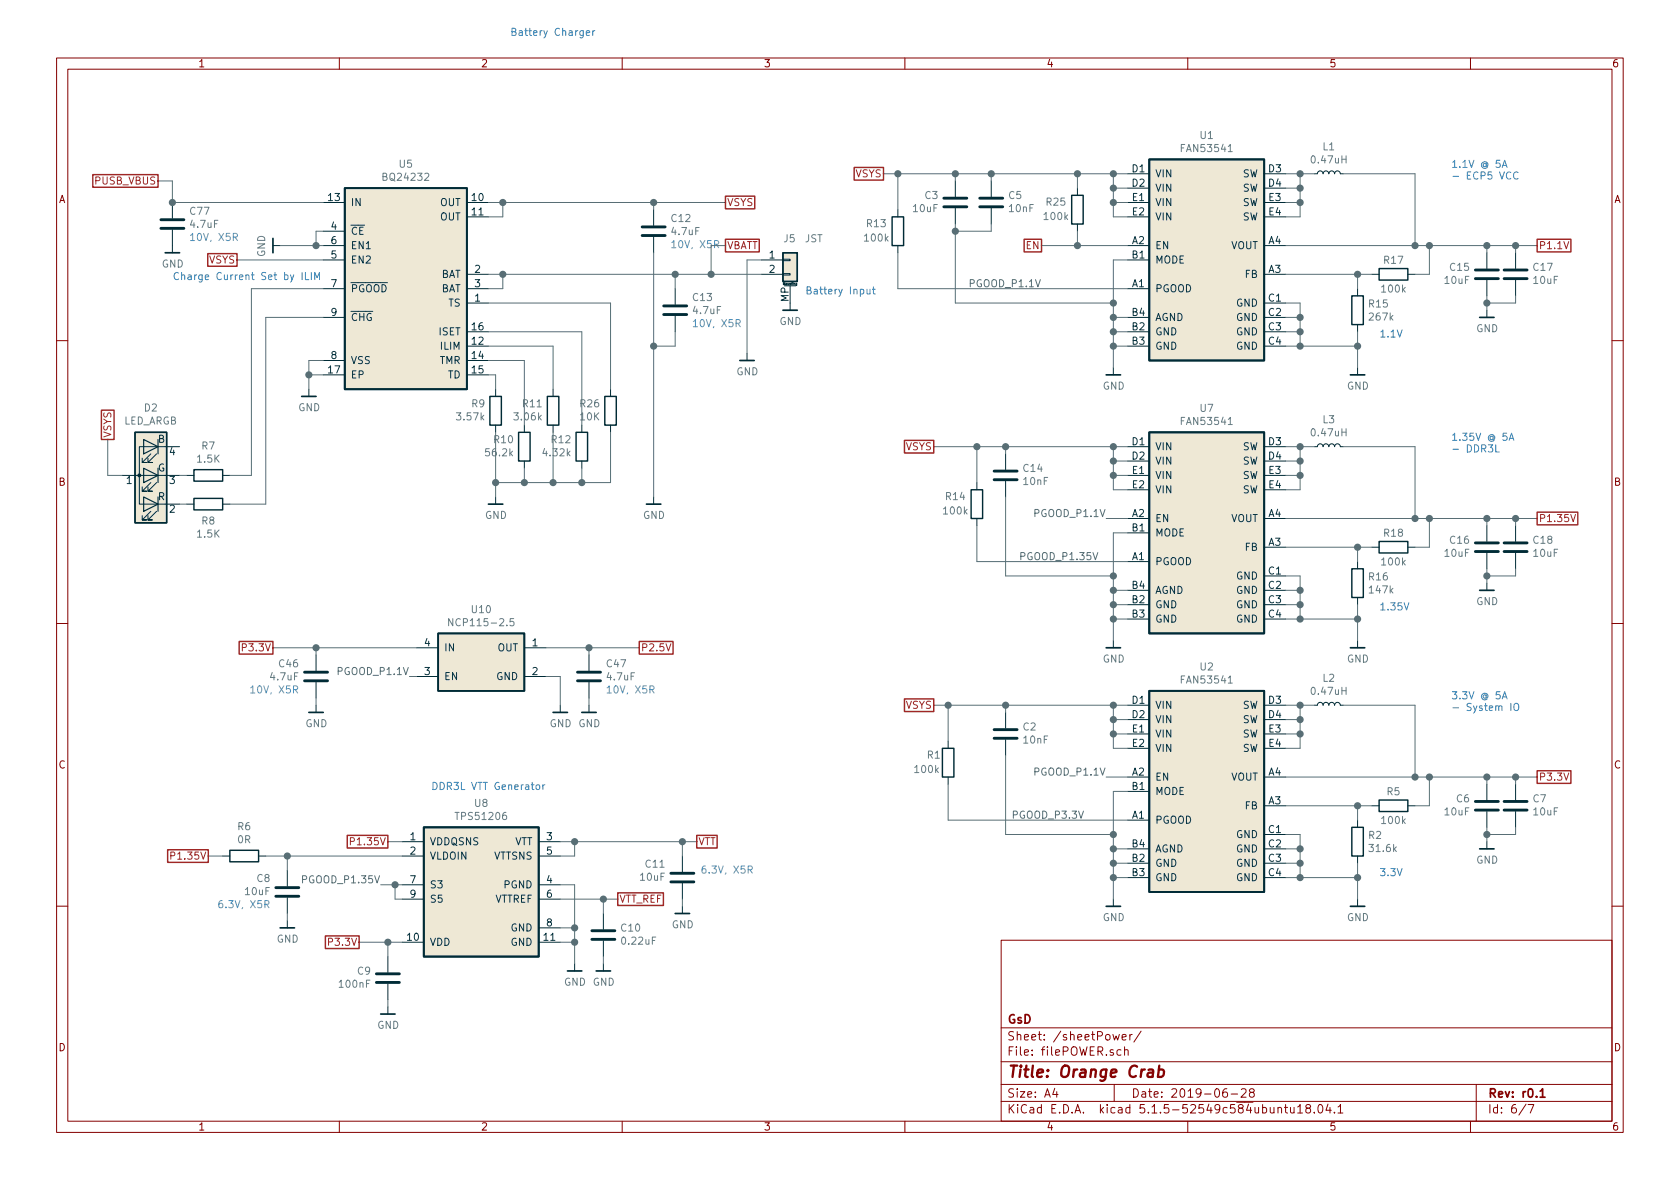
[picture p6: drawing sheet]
<svg xmlns="http://www.w3.org/2000/svg" width="297mm" height="210mm" viewBox="0 0 297 210" stroke-linecap="round" stroke-linejoin="round" font-family="sans-serif">
<g fill="none" stroke="#840000" stroke-width=".18">
<path d="M10 10.3h277v189.9h-277zM12 12.2h273v186.1h-273zM60 10.3v1.9M110 10.3v1.9M160 10.3v1.9M210 10.3v1.9M260 10.3v1.9M10 60.2h2M285 60.2h2M10 110.3h2M285 110.3h2M10 160.2h2"/>
<path d="M177 166.3h108v32h-108zM285 160.2h2M60 198.3v1.9M110 198.3v1.9M160 198.3v1.9M177 194.8h108M177 191.8h108M177 187.8h108M177 181.8h108M186.5 192.5l-.4 1h1M186.8 193v1M196.8 182.9l.3 1 .2-.7 .3 .7 .3-1"/>
<path d="M197 191.8v3M198.2 185.7l-.4-.1-.3 .3 .1 .6h.6M198.4 183.4l.7-.1v-.3l-.5-.1-.2 .2 .1 .7h.6M198.8 185.7l.3-.1 .3 .1 .1 .9M198.8 185.1v1.5M199.8 182.9v1M200.2 182.9l-.4 .2v.1M201.8 182.3l-1.3 2M210 198.3v1.9M216.9 192.5a.62 .62 0 0 0-.7 .7l.1 .7 .2 .1 .5-.1v-.5l-.1-.2-.4-.1-.3 .3M217.7 193.5h1.1M219.5 192.7l.2-.2h.3l.3 .2v.3v.2l-.9 .8h.9"/>
<path d="M221.2 193.2l-.3-.3 .1-.2 .2-.2 .4 .1 .2 .2-.1 .2-.6 .2a.48 .48 0 0 0-.1 .7l.2 .1 .5-.1a.48 .48 0 0 0-.1-.7h-.1M226 196l.2-.2 .3 .1 .1 .9M227.1 195.8h.6M227.3 195.3v1.3l.4 .2M228.2 195.8v.9l.4 .1 .2-.1M228.8 195.8v1M229.4 195.8l.5-.5v1.5M229.4 196.8h.9M231.2 196l-.3-.2v-.3a.48 .48 0 0 1 .7-.1l.1 .2-.1 .3-.6 .1-.1 .3v.4l.3 .1 .4-.1 .1-.2v-.2l-.3-.3M232.4 196.7v.1M233.1 195.5l.3-.2a.8 .8 0 0 1 .5 .8 .8 .8 0 0 1-.5 .7l-.3-.1-.1-.4zM234.8 195.2l-.4 1.1h1"/>
<path d="M235.2 195.8v1M235.9 196.7v.1M236.6 195.8l.4-.5v1.5M236.6 196.8h.8M260 198.3v1.9M261 191.8v6.5M269.8 195.2l-1.2 2M270.2 195.3h1l-.6 1.5"/>
</g>
<path d="M272.3 193l.4-.5v1.5M272.3 194h.9" fill="none" stroke="#840000" stroke-width=".3"/>
<path d="M203.1 189.2h.7v1.2M203.9 189.6l-.7 .1a.41 .41 0 0 0-.3 .3 .41 .41 0 0 0 .2 .4l.7-.1M204.9 189.2h.8l.1 .3-.1 .6a.66 .66 0 0 1-1 .2M205 188.4l-.3 2" fill="none" stroke="#840000" stroke-width=".41"/>
<g fill="none" stroke="#002b36" stroke-width=".18">
<path d="M30.5 35.8v2.8M57.1 35.8h3.9M82.5 35.8h3.9M82.5 38.3h3.9M115.6 37.1v2.8M158.7 37.1v1.2M168.9 32v2.8M168.9 36.8v2.8M175.3 32v2.8M175.3 36.8v2.8M190.5 33.3v1.2M190.5 39.6v1.3"/>
<path d="M199.4 30.7h3.8M199.4 33.3h3.8M199.4 35.8h3.8M199.4 38.3h3.8M223.5 30.7h3.8M223.5 33.3h3.8M223.5 35.8h3.8M223.5 38.3h3.8M232.4 30.7h.5l.1-.3 .3-.2 .5 .1 .1 .4 .2-.3 .2-.2 .5 .1 .1 .4 .2-.3 .3-.2 .4 .1 .2 .4 .1-.3 .3-.2 .4 .1 .2 .4h.5M30.5 40.6v4.1M48.3 43.4h1.2M57.1 43.4h3.9"/>
<path d="M57.1 51h3.9M57.1 46h3.9M57.1 56.1h3.9M57.1 40.9h3.9M82.5 48.5h3.9M82.5 51h3.9M82.5 58.7h3.9M82.5 53.6h3.9M115.6 41.9v2.8M119.4 51v2.8M119.4 55.9v2.8M134.6 48.5h3.8"/>
<path d="M134.6 46h3.8M138.4 48.4h1.3v.2h-1.3zM138.4 45.8h1.3v.3h-1.3zM138.7 50.5h2M139.7 50.5v4.4M140.9 50.4l-.2-.1 .1-.2h.1v.4h-.2M158.7 43.4v1.3M199.4 43.4h3.8M199.4 51h3.8M199.4 46h3.8M199.4 58.7h3.8M199.4 56.1h3.8"/>
<path d="M223.5 43.4h3.8M223.5 48.5h3.8M223.5 58.7h3.8M223.5 56.1h3.8M223.5 53.6h3.8M240 51v1.3M240 57.4v1.3M242.6 48.5h1.2M248.9 48.5h1.3M262.9 44.7v2.8M262.9 49.5v2.8M262.9 54.9v1.2"/>
<path d="M268 44.7v2.8M268 49.5v2.8M31.7 79h-7.1v10.1h7.1M54.6 68.8v1.3M57.1 63.7h3.9M57.1 66.3h3.9M82.5 61.2h3.9M82.5 63.7h3.9M82.5 66.3h3.9M87.6 68.8v1.3M87.6 75.2v1.2M92.7 75.2v1.2"/>
<path d="M97.8 68.8v1.3M97.8 75.2v1.2M102.9 75.2v1.2M107.9 68.8v1.3M107.9 75.2v1.2M132.1 62.5v1.2M196.8 65v1.3M199.4 61.2h3.8M199.4 79h3.8M223.5 61.2h3.8M223.5 79h3.8M232.4 79h.5l.1-.3 .3-.2 .5 .1 .1 .4 .2-.3 .2-.2 .5 .1 .1 .4 .2-.3 .3-.2 .4 .1 .2 .4 .1-.3 .3-.2 .4 .1 .2 .4h.5"/>
<path d="M240 65v1.3M21.6 84.1h10.1M25.4 90.4h.1M26.7 80.3l-1.6 1.5h.8h-.8v-.8M26.7 85.3l-1.6 1.6h.8h-.8v-.8M26.7 90.4l-1.6 1.5h.8h-.8v-.7M27.7 80.3l-1.5 1.5h.7h-.7v-.8M27.7 85.3l-1.5 1.6h.7h-.7v-.8M27.7 90.4l-1.5 1.5h.7h-.7v-.7M33 89.1h1.3M33 84.1h1.3M39.4 89.1h1.2"/>
<path d="M39.4 84.1h1.2M87.6 87.9v1.2M92.7 81.5v1.3M102.9 81.5v1.3M115.6 87.9v1.2M172.7 85.3v1.3M172.7 91.7v1.3M177.8 80.3v2.8M177.8 85.1v2.8M199.4 84.1h3.8M199.4 99.3h3.8M199.4 91.7h3.8"/>
<path d="M199.4 94.2h3.8M199.4 81.5h3.8M199.4 86.6h3.8M223.5 84.1h3.8M223.5 91.7h3.8M223.5 96.8h3.8M223.5 81.5h3.8M223.5 86.6h3.8M240 99.3v1.3M242.6 96.8h1.2M248.9 96.8h1.3M262.9 93v2.8"/>
<path d="M262.9 97.8v2.8M268 93v2.8M268 97.8v2.8M55.9 115.8v2.8M73.7 114.5h3.8M73.7 119.6h3.8M92.7 114.5h3.8M92.7 119.6h3.8M104.1 115.8v2.8M196.8 113.3v1.2M199.4 106.9h3.8M199.4 109.5h3.8"/>
<path d="M199.4 104.4h3.8M223.5 106.9h3.8M223.5 109.5h3.8M223.5 104.4h3.8M223.5 101.8h3.8M240 105.7v1.2M240 113.3v1.2M262.9 103.1v1.3M55.9 120.6v2.8M55.9 124.7v1.3M99.1 124.7v1.3M104.1 120.6v2.8"/>
<path d="M104.1 124.7v1.3M167.6 131.1v1.2M167.6 137.4v1.3M177.8 126v2.8M177.8 130.8v2.8M199.4 124.7h3.8M199.4 137.4h3.8M199.4 139.9h3.8M199.4 127.2h3.8M199.4 129.8h3.8M199.4 132.3h3.8M223.5 124.7h3.8"/>
<path d="M223.5 137.4h3.8M223.5 127.2h3.8M223.5 129.8h3.8M223.5 132.3h3.8M232.4 124.7h.5l.1-.3 .3-.2 .5 .1 .1 .4 .2-.3 .2-.2 .5 .1 .1 .4 .2-.3 .3-.2 .4 .1 .2 .4 .1-.3 .3-.2 .4 .1 .2 .4h.5M262.9 138.7v2.8M268 138.7v2.8M39.4 151.4h1.2M45.7 151.4h1.3M50.8 153.9v2.8M50.8 158.7v2.8M71.1 151.4h3.8"/>
<path d="M71.1 148.8h3.8M71.1 156.5h3.8M71.1 159h3.8M95.2 151.4h3.9M95.2 148.8h3.9M95.2 156.5h3.9M95.2 159h3.9M120.6 151.4v2.8M120.6 156.2v2.8M196.8 159v1.3M199.4 145h3.8M199.4 152.6h3.8"/>
<path d="M199.4 155.2h3.8M199.4 150.1h3.8M223.5 142.5h3.8M223.5 152.6h3.8M223.5 155.2h3.8M223.5 150.1h3.8M223.5 147.6h3.8M240 145v1.3M240 151.4v1.2M240 159v1.3M242.6 142.5h1.2M248.9 142.5h1.3"/>
<path d="M262.9 143.5v2.8M262.9 148.8v1.3M268 143.5v2.8M50.8 162.8v1.3M68.6 169.2v2.8M68.6 174v2.8M68.6 178v1.3M71.1 166.6h3.8M95.2 166.6h3.9M95.2 164.1h3.9M101.6 170.4v1.3M106.7 161.5v2.8"/>
<path d="M106.7 166.4v2.8M106.7 170.4v1.3M120.6 160.3v1.2"/>
</g>
<g fill="none" stroke="#002b36" stroke-width=".3">
<path d="M29.2 44.7h2.5M48.3 42.2v2.5M138.4 54.9h2.6M261.6 56.1h2.6M53.3 70.1h2.6M130.8 63.7h2.5M195.6 66.3h2.5M238.8 66.3h2.5M86.4 89.1h2.5M114.3 89.1h2.5M77.5 112h15.2v10.2h-15.2zM195.6 114.5h2.5"/>
<path d="M238.8 114.5h2.5M261.6 104.4h2.6M54.6 126h2.5M97.8 126h2.5M102.9 126h2.5M261.6 150.1h2.6M49.5 164.1h2.6M67.3 179.3h2.5M100.3 171.7h2.6M105.4 171.7h2.5M119.4 161.5h2.5M195.6 160.3h2.5"/>
<path d="M238.8 160.3h2.5"/>
</g>
<g fill="none" stroke="#002b36" stroke-width=".25">
<path d="M157.7 38.3h2.1v5.1h-2.1zM189.5 34.5h2v5.1h-2zM138.4 44.7h2.6v5.1h-2.6zM239 52.3h2v5.1h-2zM243.8 47.5h5.1v2h-5.1zM23.9 76.4h5.6v16.1h-5.6zM86.6 70.1h2v5.1h-2zM91.7 76.4h2v5.1h-2zM96.8 70.1h2v5.1h-2zM101.9 76.4h2v5.1h-2zM106.9 70.1h2.1v5.1h-2.1zM34.3 88.1h5.1v2.1h-5.1z"/>
<path d="M34.3 83.1h5.1v2h-5.1zM171.7 86.6h2v5.1h-2zM243.8 95.8h5.1v2h-5.1zM239 100.6h2v5.1h-2zM166.6 132.3h2.1v5.1h-2.1zM40.6 150.4h5.1v2h-5.1zM239 146.3h2v5.1h-2zM243.8 141.5h5.1v2h-5.1z"/>
</g>
<g fill="none" stroke="#002b36" stroke-width=".51">
<path d="M28.4 38.9h4.1M166.9 35h4M166.9 36.6h4M173.2 35h4.1M173.2 36.6h4.1M28.4 40.4h4.1M113.5 41.7h4.1M113.5 40.1h4.1M117.3 55.6h4.1M117.3 54.1h4.1M260.9 47.7h4M260.9 49.3h4"/>
<path d="M265.9 47.7h4.1M265.9 49.3h4.1M175.8 83.3h4M175.8 84.8h4M260.9 96h4M260.9 97.5h4M265.9 96h4.1M265.9 97.5h4.1M53.8 118.9h4.1M102.1 118.9h4.1M53.8 120.4h4.1M102.1 120.4h4.1"/>
<path d="M175.8 129h4M175.8 130.6h4M48.8 157h4M48.8 158.5h4M118.6 154.4h4.1M118.6 156h4.1M260.9 141.7h4M260.9 143.3h4M265.9 141.7h4.1M265.9 143.3h4.1M66.5 172.2h4.1M66.5 173.7h4.1"/>
<path d="M104.6 164.6h4.1M104.6 166.1h4.1"/>
</g>
<g fill="#eee8d5" stroke="#eee8d5" stroke-width=".18">
<path d="M203.2 28.2h20.3v35.5h-20.3z"/>
<path d="M23.9 76.4h5.6v16.1h-5.6z"/>
<path d="M74.9 146.3h20.3v22.9h-20.3z"/>
<path d="M203.2 76.4h20.3v35.6h-20.3z"/>
<path d="M138.4 44.7h2.6v5.1h-2.6z"/>
<path d="M77.5 112h15.2v10.2h-15.2z"/>
<path d="M203.2 122.2h20.3v35.5h-20.3z"/>
<path d="M61 33.3h21.5v35.5h-21.5z"/>
</g>
<path d="M61 33.3h21.5v35.5h-21.5zM203.2 28.2h20.3v35.5h-20.3zM203.2 76.4h20.3v35.6h-20.3zM203.2 122.2h20.3v35.5h-20.3zM74.9 146.3h20.3v22.9h-20.3z" fill="none" stroke="#002b36" stroke-width=".33"/>
<path d="M217.2 26.8h.7M217.2 75.1h.7M80.1 109.4v1.3l-.8-1.3v1.3M90.8 109.4h-.6v.6l.1-.1 .5 .1v.5l-.1 .2-.5-.2M217.2 120.8h.7" fill="none" stroke="#657b83" stroke-width=".18"/>
<circle cx="24.6" cy="84.1" r=".25" fill="#002b36" stroke="#002b36" stroke-width=".18"/>
<path d="M25.4 77.7l2.5 1.3-2.5 1.3zM27.9 77.7v2.6M25.4 82.8l2.5 1.3-2.5 1.2zM25.4 87.9l2.5 1.2-2.5 1.3zM27.9 82.8v2.5M27.9 87.9v2.5" fill="none" stroke="#002b36" stroke-width=".2"/>
<g fill="none" stroke="#586e75" stroke-width=".18">
<path d="M27.9 32h2.6v3.8h26.6M86.4 35.8h41.9M88.9 35.8v2.5h-2.5M115.6 35.8v1.3M156.2 30.7h43.2M158.7 30.7v6.4M168.9 39.6v14h27.9M168.9 30.7v1.3M175.3 30.7v1.3M175.3 39.6v1.3h-6.4M190.5 30.7v2.6M196.8 30.7v7.6h2.6"/>
<path d="M196.8 33.3h2.6M196.8 35.8h2.6M227.3 30.7h5.1M227.3 33.3h2.6M227.3 35.8h2.6M229.9 30.7v7.6h-2.6M237.5 30.7h12.7v12.7M41.9 46h15.2M49.5 43.4h7.6M57.1 51h-12.7v33.1h-3.8M57.1 40.9h-1.2v2.5M57.1 56.1h-10.1v33h-6.4"/>
<path d="M86.4 58.7h16.5v16.5M86.4 48.5h48.2M86.4 53.6h21.5v15.2M88.9 48.5v2.5h-2.5M115.6 44.7v43.2M119.4 58.7v2.5h-3.8M119.4 48.5v2.5M128.3 43.4h-2.6v5.1M134.6 46h-2.5v16.5M158.7 44.7v6.3h40.7M184.1 43.4h15.3M190.5 40.9v2.5"/>
<path d="M196.8 58.7h2.6M196.8 56.1h2.6M199.4 46h-2.6v19M227.3 58.7h2.6M227.3 43.4h44.5M227.3 48.5h15.3M227.3 53.6h2.6v7.6M227.3 56.1h2.6M240 48.5v2.5M240 58.7v6.3M252.7 43.4v5.1h-2.5M262.9 43.4v1.3"/>
<path d="M262.9 52.3v2.6M268 52.3v1.3h-5.1M268 43.4v1.3M19 77.7v6.4h2.6M54.6 66.3h2.5M57.1 63.7h-2.5v5.1M86.4 61.2h11.4v7.6M86.4 66.3h1.2v2.5M86.4 63.7h6.3v11.5M87.6 76.4v11.5M97.8 76.4v8.9M107.9 76.4v8.9h-20.3"/>
<path d="M165.1 79h34.3M172.7 79v6.3M177.8 79v1.3M196.8 79v7.6h2.6M196.8 61.2h2.6M227.3 79h5.1M227.3 61.2h12.7M229.9 79v7.6h-2.6M237.5 79h12.7v12.7M31.7 84.1h1.3M31.7 89.1h1.3M92.7 82.8v2.5"/>
<path d="M102.9 82.8v2.5M172.7 93v6.3h26.7M177.8 87.9v13.9h19M195.6 91.7h3.8M196.8 84.1h2.6M196.8 81.5h2.6M199.4 94.2h-2.6v19.1M227.3 91.7h44.5M227.3 84.1h2.6M227.3 81.5h2.6M227.3 96.8h15.3M240 96.8v2.5"/>
<path d="M252.7 91.7v5.1h-2.5M262.9 91.7v1.3M268 91.7v1.3M48.3 114.5h25.4M55.9 114.5v1.3M72.4 119.6h1.3M96.5 114.5h16.5M96.5 119.6h2.6v5.1M104.1 114.5v1.3M196.8 109.5h2.6M196.8 106.9h2.6M196.8 104.4h2.6"/>
<path d="M227.3 109.5h12.7M227.3 101.8h2.6v7.7M227.3 106.9h2.6M227.3 104.4h2.6M240 106.9v6.4M262.9 100.6v2.5M268 100.6v1.2h-5.1M55.9 123.4v1.3M104.1 123.4v1.3M165.1 124.7h34.3M167.6 138.7v6.3h31.8M167.6 124.7v6.4"/>
<path d="M177.8 124.7v1.3M177.8 133.6v14h19M195.6 137.4h3.8M196.8 124.7v7.6h2.6M196.8 129.8h2.6M196.8 127.2h2.6M199.4 139.9h-2.6v19.1M227.3 124.7h5.1M227.3 137.4h44.5M227.3 129.8h2.6M227.3 127.2h2.6M229.9 124.7v7.6h-2.6"/>
<path d="M237.5 124.7h12.7v12.7M252.7 137.4v5.1h-2.5M262.9 137.4v1.3M268 137.4v1.3M36.8 151.4h2.6M47 151.4h24.1M50.8 151.4v2.5M67.3 156.5h3.8M68.6 148.8h2.5M69.8 156.5v2.5h1.3M99.1 148.8h24.1M99.1 156.5h2.5v13.9"/>
<path d="M99.1 159h10.1M101.6 148.8v2.6h-2.5M106.7 159v2.5M120.6 148.8v2.6M120.6 159v1.3M196.8 155.2h2.6M196.8 150.1h2.6M196.8 152.6h2.6M227.3 147.6h2.6v7.6M227.3 155.2h12.7M227.3 150.1h2.6M227.3 152.6h2.6"/>
<path d="M227.3 142.5h15.3M240 142.5v2.5M240 152.6v6.4M262.9 146.3v2.5M268 146.3v1.3h-5.1M50.8 161.5v1.3M63.5 166.6h7.6M68.6 166.6v2.6M68.6 176.8v1.2M99.1 166.6h2.5M99.1 164.1h2.5M106.7 169.2v1.2"/>
</g>
<g fill="none" stroke="#9f2523" stroke-width=".25">
<path d="M16.4 30.9h11.5v2.2h-11.5zM128.3 34.7h5.2v2.2h-5.2zM151 29.6h5.2v2.2h-5.2zM36.7 44.9h5.2v2.2h-5.2zM128.3 42.3h5.9v2.2h-5.9zM181.1 42.3h3v2.2h-3zM271.8 42.3h5.9v2.2h-5.9zM17.9 72.5h2.3v5.2h-2.3zM159.9 77.9h5.2v2.2h-5.2zM271.8 90.6h7.2v2.2h-7.2zM42.3 113.4h6v2.3h-6zM113 113.4h6v2.3h-6z"/>
<path d="M159.9 123.6h5.2v2.2h-5.2zM271.8 136.3h5.9v2.2h-5.9zM29.6 150.3h7.2v2.2h-7.2zM61.4 147.7h7.2v2.3h-7.2zM109.2 157.9h8.1v2.2h-8.1zM123.2 147.7h3.6v2.3h-3.6zM57.5 165.5h6v2.2h-6z"/>
</g>
<path d="M277.7 91l.5 1.2 .4-1.2M30.2 151.3h.6l.1-.5-.2-.1h-.5v1.2M62 148.8l.6-.1v-.4l-.2-.2h-.4v1.3" fill="none" stroke="#9f2523" stroke-width=".18"/>
<g fill="none" stroke="#268bd2" stroke-width=".18">
<path d="M103.7 5.8l.6-.1-.1-.2-.4-.1-.1 .2v.6h.5M104.8 5.4v.9M105.2 5.4l-.4 .3M265.6 29.6l.4-1.3 .5 1.3M265.7 29.3h.6M267.1 30.5a.6 .6 0 0 0-.8 .4 .6 .6 0 0 0 .6 .8l.2-.2M268.4 30.5a.6 .6 0 0 0-.8 .4 .6 .6 0 0 0 .5 .8l.3-.2M53.4 48.2v1.2M54 48.2v1.2h.6M55 48.2v1.2M55.7 49.4v-1.2l.4 .9 .4-.9v1.2M142.7 51.3h.5l.2-.2-.1-.3-.6-.1v1.3h.5l.2-.2v-.2l-.3-.3"/>
<path d="M154.3 51.1h.4M154.4 50.7v1.1l.3 .2M264.5 78.7v1.2h.6M266.8 77.9l.5-1.3 .4 1.3M267 77.5h.5M248.3 106.6l.4 1.3 .4-1.3M94.8 138.9l.2-.1h.3l.1 .2-.1 .6h-.3l-.2-.1zM96 138.8v.8M96.3 138.8h-.2l-.1 .2M265.6 123.6l.4-1.3 .5 1.3M265.7 123.2h.6M267.1 124.4v1.2"/>
<path d="M267.7 124.6l.3-.2a.47 .47 0 0 1 .5 .4v.7l-.3 .1h-.4a1 1 0 0 1-.1-1z"/>
</g>
<g fill="#586e75" stroke="#586e75" stroke-width=".25">
<circle cx="196.9" cy="147.6" r=".51"/>
<circle cx="229.9" cy="84.1" r=".51"/>
<circle cx="190.5" cy="30.7" r=".51"/>
<circle cx="177.8" cy="124.7" r=".51"/>
<circle cx="88.9" cy="35.8" r=".51"/>
<circle cx="190.5" cy="43.4" r=".51"/>
<circle cx="88.9" cy="48.5" r=".51"/>
<circle cx="119.4" cy="48.5" r=".51"/>
<circle cx="115.6" cy="61.2" r=".51"/>
<circle cx="54.6" cy="66.3" r=".51"/>
<circle cx="87.6" cy="85.3" r=".51"/>
<circle cx="92.7" cy="85.3" r=".51"/>
<circle cx="97.8" cy="85.3" r=".51"/>
<circle cx="240" cy="96.8" r=".51"/>
<circle cx="229.9" cy="109.5" r=".51"/>
<circle cx="229.9" cy="104.4" r=".51"/>
<circle cx="125.7" cy="48.5" r=".51"/>
<circle cx="229.9" cy="106.9" r=".51"/>
<circle cx="240" cy="109.5" r=".51"/>
<circle cx="252.7" cy="91.7" r=".51"/>
<circle cx="229.9" cy="79" r=".51"/>
<circle cx="229.9" cy="81.5" r=".51"/>
<circle cx="262.9" cy="101.8" r=".51"/>
<circle cx="250.2" cy="137.4" r=".51"/>
<circle cx="240" cy="142.5" r=".51"/>
<circle cx="229.9" cy="155.2" r=".51"/>
<circle cx="229.9" cy="150.1" r=".51"/>
<circle cx="229.9" cy="152.6" r=".51"/>
<circle cx="240" cy="155.2" r=".51"/>
<circle cx="252.7" cy="137.4" r=".51"/>
<circle cx="30.5" cy="35.8" r=".51"/>
<circle cx="229.9" cy="124.7" r=".51"/>
<circle cx="229.9" cy="127.2" r=".51"/>
<circle cx="229.9" cy="129.8" r=".51"/>
<circle cx="102.9" cy="85.3" r=".51"/>
<circle cx="167.6" cy="124.7" r=".51"/>
<circle cx="262.9" cy="147.6" r=".51"/>
<circle cx="262.9" cy="137.4" r=".51"/>
<circle cx="268" cy="137.4" r=".51"/>
<circle cx="196.9" cy="124.7" r=".51"/>
<circle cx="196.9" cy="127.2" r=".51"/>
<circle cx="196.9" cy="129.8" r=".51"/>
<circle cx="55.9" cy="43.4" r=".51"/>
<circle cx="196.9" cy="155.2" r=".51"/>
<circle cx="196.9" cy="152.6" r=".51"/>
<circle cx="196.9" cy="150.1" r=".51"/>
<circle cx="196.9" cy="58.7" r=".51"/>
<circle cx="229.9" cy="35.8" r=".51"/>
<circle cx="250.2" cy="43.4" r=".51"/>
<circle cx="262.9" cy="53.6" r=".51"/>
<circle cx="262.9" cy="43.4" r=".51"/>
<circle cx="268" cy="43.4" r=".51"/>
<circle cx="69.9" cy="156.5" r=".51"/>
<circle cx="196.9" cy="30.7" r=".51"/>
<circle cx="196.9" cy="33.3" r=".51"/>
<circle cx="196.9" cy="35.8" r=".51"/>
<circle cx="196.9" cy="61.2" r=".51"/>
<circle cx="50.8" cy="151.4" r=".51"/>
<circle cx="229.9" cy="33.3" r=".51"/>
<circle cx="196.9" cy="56.1" r=".51"/>
<circle cx="158.8" cy="30.7" r=".51"/>
<circle cx="196.9" cy="53.6" r=".51"/>
<circle cx="168.9" cy="40.9" r=".51"/>
<circle cx="168.9" cy="30.7" r=".51"/>
<circle cx="175.3" cy="30.7" r=".51"/>
<circle cx="120.7" cy="148.8" r=".51"/>
<circle cx="106.7" cy="159" r=".51"/>
<circle cx="101.6" cy="148.8" r=".51"/>
<circle cx="101.6" cy="164.1" r=".51"/>
<circle cx="68.6" cy="166.6" r=".51"/>
<circle cx="55.9" cy="114.5" r=".51"/>
<circle cx="101.6" cy="166.6" r=".51"/>
<circle cx="262.9" cy="91.7" r=".51"/>
<circle cx="268" cy="91.7" r=".51"/>
<circle cx="196.9" cy="79" r=".51"/>
<circle cx="196.9" cy="81.5" r=".51"/>
<circle cx="196.9" cy="84.1" r=".51"/>
<circle cx="196.9" cy="109.5" r=".51"/>
<circle cx="196.9" cy="106.9" r=".51"/>
<circle cx="104.1" cy="114.5" r=".51"/>
<circle cx="196.9" cy="104.4" r=".51"/>
<circle cx="172.7" cy="79" r=".51"/>
<circle cx="250.2" cy="91.7" r=".51"/>
<circle cx="196.9" cy="101.8" r=".51"/>
<circle cx="177.8" cy="79" r=".51"/>
<circle cx="115.6" cy="35.8" r=".51"/>
<circle cx="240" cy="48.5" r=".51"/>
<circle cx="229.9" cy="61.2" r=".51"/>
<circle cx="229.9" cy="56.1" r=".51"/>
<circle cx="229.9" cy="58.7" r=".51"/>
<circle cx="240" cy="61.2" r=".51"/>
<circle cx="252.7" cy="43.4" r=".51"/>
<circle cx="229.9" cy="30.7" r=".51"/>
</g>
<text font-size="2.8" fill="#840000" x="178" y="190.5">Title: Orange Crab</text>
<g font-size="2.1" fill="#840000">
<text x="178" y="184">Sheet: /sheetPower/</text>
<text x="178" y="181">GsD</text>
<text x="178" y="186.7">File: filePOWER.sch</text>
<text x="178" y="196.9">KiCad E.D.A. kicad 5.1.5-52549c584ubuntu18.04.1</text>
<text x="178" y="194.1">Size: A4</text>
<text x="200" y="194.1">Date: 2019-06-28</text>
<text x="263" y="194.1">Rev: r0.1</text>
<text x="263" y="196.9">Id: 6/7</text>
</g>
<g font-size="1.8" fill="#840000">
<text x="35" y="11.9">1</text>
<text x="85" y="11.9">2</text>
<text x="135" y="11.9">3</text>
<text x="185" y="11.9">4</text>
<text x="235" y="11.9">5</text>
<text x="285" y="11.9">6</text>
<text x="10.4" y="35.9">A</text>
<text x="285.4" y="35.9">A</text>
<text x="10.4" y="85.9">B</text>
<text x="285.4" y="85.9">B</text>
<text x="10.4" y="135.9">C</text>
<text x="285.4" y="135.9">C</text>
<text x="10.4" y="185.9">D</text>
<text x="285.4" y="185.9">D</text>
<text x="35" y="199.9">1</text>
<text x="85" y="199.9">2</text>
<text x="135" y="199.9">3</text>
<text x="185" y="199.9">4</text>
<text x="235" y="199.9">5</text>
<text x="285" y="199.9">6</text>
</g>
<g font-size="1.8" fill="#268bd2">
<text x="90.2" y="6.3">Battery Charger</text>
<text x="256.5" y="29.7">1.1V @ 5A</text>
<text x="256.5" y="31.7">- ECP5 VCC</text>
<text x="30.5" y="49.5">Charge Current Set by ILIM</text>
<text x="144" y="52.1">Battery Input</text>
<text x="243.8" y="59.7">1.1V</text>
<text x="256.5" y="77.9">1.35V @ 5A</text>
<text x="256.5" y="80">- DDR3L</text>
<text x="243.8" y="107.9">1.35V</text>
<text x="256.5" y="123.7">3.3V @ 5A</text>
<text x="256.5" y="125.7">- System IO</text>
<text x="76.2" y="139.7">DDR3L VTT Generator</text>
<text x="243.8" y="154.9">3.3V</text>
</g>
<g font-size="1.8" fill="#657b83">
<text x="70.6" y="29.7">U5</text>
<text x="209.1" y="26.9">FAN53541</text>
<text x="212.2" y="24.6">U1</text>
<text x="232.1" y="28.9">0.47uH</text>
<text x="233.9" y="26.6">L1</text>
<text x="68" y="32">BQ24232</text>
<text x="163.6" y="35.2">C3</text>
<text x="178.4" y="35.2">C5</text>
<text x="33.7" y="38">C77</text>
<text x="33.8" y="40.3">4.7uF</text>
<text x="118.8" y="39.3">C12</text>
<text x="118.9" y="41.6">4.7uF</text>
<text x="153.3" y="40.2">R13</text>
<text x="161.5" y="37.5">10uF</text>
<text x="178.5" y="37.5">10nF</text>
<text x="184.7" y="38.9">100k</text>
<text x="185.1" y="36.4">R25</text>
<text x="28.6" y="47.3">GND</text>
<text x="46.9" y="45.5" transform="rotate(-90 46.9 45.5)">GND</text>
<text x="138.6" y="42.8">J5</text>
<text x="142.3" y="42.8">JST</text>
<text x="153" y="42.7">100k</text>
<text x="244.8" y="46.7">R17</text>
<text x="256.4" y="47.9">C15</text>
<text x="271.2" y="47.9">C17</text>
<text x="122.6" y="53.2">C13</text>
<text x="244.4" y="51.7">100k</text>
<text x="255.5" y="50.2">10uF</text>
<text x="271.2" y="50.2">10uF</text>
<text x="122.7" y="55.5">4.7uF</text>
<text x="137.8" y="57.5">GND</text>
<text x="242.1" y="54.4">R15</text>
<text x="242.2" y="56.7">267k</text>
<text x="261" y="58.7">GND</text>
<text x="130.2" y="66.4">GND</text>
<text x="195" y="68.9">GND</text>
<text x="238.2" y="68.9">GND</text>
<text x="21.8" y="75.1">LED_ARGB</text>
<text x="25.6" y="72.8">D2</text>
<text x="52.7" y="72.7">GND</text>
<text x="80.9" y="74.3">3.57k</text>
<text x="83.4" y="72">R9</text>
<text x="91.1" y="74.3">3.06k</text>
<text x="92.5" y="72">R11</text>
<text x="102.6" y="72">R26</text>
<text x="102.6" y="74.3">10K</text>
<text x="209.1" y="75.2">FAN53541</text>
<text x="212.2" y="72.8">U7</text>
<text x="232.1" y="77.2">0.47uH</text>
<text x="233.9" y="74.8">L3</text>
<text x="35" y="81.8">1.5K</text>
<text x="35.7" y="79.5">R7</text>
<text x="86" y="80.7">56.2k</text>
<text x="87.4" y="78.4">R10</text>
<text x="96.2" y="80.7">4.32k</text>
<text x="97.6" y="78.4">R12</text>
<text x="181" y="83.5">C14</text>
<text x="167.3" y="88.4">R14</text>
<text x="181.1" y="85.8">10nF</text>
<text x="35" y="95.1">1.5K</text>
<text x="35.7" y="92.8">R8</text>
<text x="85.8" y="91.8">GND</text>
<text x="113.7" y="91.8">GND</text>
<text x="167" y="91">100k</text>
<text x="244.8" y="94.9">R18</text>
<text x="244.4" y="100">100k</text>
<text x="255.5" y="98.5">10uF</text>
<text x="256.4" y="96.2">C16</text>
<text x="271.2" y="96.2">C18</text>
<text x="271.2" y="98.5">10uF</text>
<text x="242.1" y="102.6">R16</text>
<text x="242.2" y="104.9">147k</text>
<text x="261" y="107">GND</text>
<text x="80.2" y="110.7">NCP115-2.5</text>
<text x="83.5" y="108.4">U10</text>
<text x="49.4" y="118">C46</text>
<text x="107.3" y="118">C47</text>
<text x="195" y="117.2">GND</text>
<text x="212.2" y="118.6">U2</text>
<text x="238.2" y="117.2">GND</text>
<text x="47.9" y="120.3">4.7uF</text>
<text x="107.4" y="120.3">4.7uF</text>
<text x="209.1" y="120.9">FAN53541</text>
<text x="232.1" y="122.9">0.47uH</text>
<text x="233.9" y="120.6">L2</text>
<text x="54" y="128.6">GND</text>
<text x="97.2" y="128.6">GND GND</text>
<text x="180.9" y="129.2">C2</text>
<text x="181.1" y="131.5">10nF</text>
<text x="161.9" y="136.7">100k</text>
<text x="164" y="134.2">R1</text>
<text x="84" y="142.7">U8</text>
<text x="245.3" y="140.6">R5</text>
<text x="257.6" y="141.9">C6</text>
<text x="271.1" y="141.9">C7</text>
<text x="42.1" y="146.8">R6</text>
<text x="42.1" y="149.1">0R</text>
<text x="80.9" y="145">TPS51206</text>
<text x="242" y="148.4">R2</text>
<text x="244.4" y="145.7">100k</text>
<text x="255.5" y="144.2">10uF</text>
<text x="271.2" y="144.2">10uF</text>
<text x="45.5" y="156">C8</text>
<text x="113.3" y="155.7">10uF</text>
<text x="114.2" y="153.4">C11</text>
<text x="242.3" y="150.7">31.6k</text>
<text x="261" y="152.7">GND</text>
<text x="43.4" y="158.3">10uF</text>
<text x="48.9" y="166.7">GND</text>
<text x="109.9" y="164.7">C10</text>
<text x="110.1" y="167.1">0.22uF</text>
<text x="118.8" y="164.2">GND</text>
<text x="195" y="162.9">GND</text>
<text x="238.2" y="162.9">GND</text>
<text x="63.2" y="172.4">C9</text>
<text x="60.1" y="174.7">100nF</text>
<text x="99.7" y="174.3">GND GND</text>
<text x="66.7" y="181.9">GND</text>
</g>
<g font-size="1.8" fill="#9f2523">
<text x="16.9" y="32.6">PUSB_VBUS</text>
<text x="151.2" y="31.4">VSYS</text>
<text x="128.5" y="36.4">VSYS</text>
<text x="36.9" y="46.6">VSYS</text>
<text x="128.5" y="44.1">VBATT</text>
<text x="181.4" y="44.1">EN</text>
<text x="272" y="44.1">P1.1V</text>
<text x="19.7" y="77.5" transform="rotate(-90 19.7 77.5)">VSYS</text>
<text x="160.1" y="79.6">VSYS</text>
<text x="272" y="92.3">P1.35V</text>
<text x="43.2" y="115.2">P3.3V</text>
<text x="113.3" y="115.2">P2.5V</text>
<text x="160.1" y="125.3">VSYS</text>
<text x="272" y="138">P3.3V</text>
<text x="62.5" y="149.5">P1.35V</text>
<text x="123.4" y="149.5">VTT</text>
<text x="30.8" y="152">P1.35V</text>
<text x="109.5" y="159.6">VTT_REF</text>
<text x="58.4" y="167.3">P3.3V</text>
</g>
<g font-size="1.8" fill="#073642">
<text x="58.1" y="35.6">13</text>
<text x="83.5" y="35.6">10</text>
<text x="200.2" y="30.5">D1</text>
<text x="200.2" y="33">D2</text>
<text x="200.2" y="35.6">E1</text>
<text x="204.2" y="31.4">VIN</text>
<text x="204.2" y="33.9">VIN</text>
<text x="219.7" y="31.4">SW</text>
<text x="219.7" y="33.9">SW</text>
<text x="224.3" y="30.5">D3</text>
<text x="224.3" y="33">D4</text>
<text x="224.4" y="35.6">E3</text>
<text x="58.6" y="40.6">4</text>
<text x="62" y="36.4">IN</text>
<text x="62" y="41.5">CE</text>
<text x="77.8" y="36.4">OUT</text>
<text x="77.8" y="39">OUT</text>
<text x="83.5" y="38.1">11</text>
<text x="200.2" y="38.1">E2</text>
<text x="204.2" y="36.4">VIN</text>
<text x="204.2" y="39">VIN</text>
<text x="219.7" y="36.4">SW</text>
<text x="219.7" y="39">SW</text>
<text x="224.4" y="38.1">E4</text>
<text x="58.6" y="45.7">5</text>
<text x="58.6" y="43.2">6</text>
<text x="62" y="46.6">EN2</text>
<text x="62" y="44.1">EN1</text>
<text x="136" y="45.7">1</text>
<text x="200.2" y="43.2">A2</text>
<text x="200.2" y="45.7">B1</text>
<text x="204.2" y="44.1">EN</text>
<text x="204.2" y="46.6">MODE</text>
<text x="217.6" y="44.1">VOUT</text>
<text x="224.3" y="43.2">A4</text>
<text x="58.6" y="50.8">7</text>
<text x="62" y="51.7">PGOOD</text>
<text x="77.9" y="49.1">BAT</text>
<text x="77.9" y="51.7">BAT</text>
<text x="84" y="53.3">1</text>
<text x="84" y="48.3">2</text>
<text x="84" y="50.8">3</text>
<text x="136" y="48.3">2</text>
<text x="139.4" y="53.4" transform="rotate(-90 139.4 53.4)">MP</text>
<text x="200.2" y="50.8">A1</text>
<text x="204.2" y="51.7">PGOOD</text>
<text x="220.1" y="49.1">FB</text>
<text x="224.3" y="48.3">A3</text>
<text x="224.3" y="53.3">C1</text>
<text x="58.6" y="55.9">9</text>
<text x="62" y="56.8">CHG</text>
<text x="77.6" y="59.3">ISET</text>
<text x="79.3" y="54.2">TS</text>
<text x="83.5" y="58.4">16</text>
<text x="200.2" y="58.4">B2</text>
<text x="200.2" y="55.9">B4</text>
<text x="204.2" y="59.3">GND</text>
<text x="204.2" y="56.8">AGND</text>
<text x="218.6" y="54.2">GND</text>
<text x="218.6" y="56.8">GND</text>
<text x="218.6" y="59.3">GND</text>
<text x="224.3" y="55.9">C2</text>
<text x="224.3" y="58.4">C3</text>
<text x="58.6" y="63.5">8</text>
<text x="62" y="64.4">VSS</text>
<text x="77.7" y="64.4">TMR</text>
<text x="78" y="61.8">ILIM</text>
<text x="83.5" y="61">12</text>
<text x="83.5" y="63.5">14</text>
<text x="200.2" y="61">B3</text>
<text x="204.2" y="61.8">GND</text>
<text x="218.6" y="61.8">GND</text>
<text x="224.3" y="61">C4</text>
<text x="58.1" y="66">17</text>
<text x="62" y="66.9">EP</text>
<text x="79.2" y="66.9">TD</text>
<text x="83.5" y="66">15</text>
<text x="30" y="80.5">4</text>
<text x="200.2" y="78.7">D1</text>
<text x="200.2" y="81.3">D2</text>
<text x="200.2" y="83.8">E1</text>
<text x="204.2" y="79.6">VIN</text>
<text x="204.2" y="82.2">VIN</text>
<text x="219.7" y="79.6">SW</text>
<text x="219.7" y="82.2">SW</text>
<text x="224.3" y="78.7">D3</text>
<text x="224.3" y="81.3">D4</text>
<text x="224.4" y="83.8">E3</text>
<text x="22.4" y="85.6">1</text>
<text x="30" y="85.6">3</text>
<text x="200.2" y="86.4">E2</text>
<text x="204.2" y="84.7">VIN</text>
<text x="204.2" y="87.2">VIN</text>
<text x="219.7" y="84.7">SW</text>
<text x="219.7" y="87.2">SW</text>
<text x="224.4" y="86.4">E4</text>
<text x="30" y="90.7">2</text>
<text x="200.2" y="91.4">A2</text>
<text x="200.2" y="94">B1</text>
<text x="204.2" y="92.3">EN</text>
<text x="204.2" y="94.9">MODE</text>
<text x="217.6" y="92.3">VOUT</text>
<text x="224.3" y="91.4">A4</text>
<text x="200.2" y="99.1">A1</text>
<text x="204.2" y="99.9">PGOOD</text>
<text x="220.1" y="97.4">FB</text>
<text x="224.3" y="96.5">A3</text>
<text x="224.3" y="101.6">C1</text>
<text x="200.2" y="106.7">B2</text>
<text x="200.2" y="104.1">B4</text>
<text x="204.2" y="107.6">GND</text>
<text x="204.2" y="105">AGND</text>
<text x="218.6" y="102.5">GND</text>
<text x="218.6" y="105">GND</text>
<text x="218.6" y="107.6">GND</text>
<text x="224.3" y="104.1">C2</text>
<text x="224.3" y="106.7">C3</text>
<text x="200.2" y="109.2">B3</text>
<text x="204.2" y="110.1">GND</text>
<text x="218.6" y="110.1">GND</text>
<text x="224.3" y="109.2">C4</text>
<text x="75.1" y="119.4">3</text>
<text x="75.1" y="114.3">4</text>
<text x="78.5" y="115.2">IN</text>
<text x="88" y="115.2">OUT</text>
<text x="94.1" y="114.3">1</text>
<text x="94.1" y="119.4">2</text>
<text x="78.5" y="120.3">EN</text>
<text x="87.8" y="120.3">GND</text>
<text x="200.2" y="124.5">D1</text>
<text x="204.2" y="125.3">VIN</text>
<text x="219.7" y="125.3">SW</text>
<text x="224.3" y="124.5">D3</text>
<text x="200.2" y="127">D2</text>
<text x="200.2" y="129.5">E1</text>
<text x="204.2" y="127.9">VIN</text>
<text x="204.2" y="130.4">VIN</text>
<text x="219.7" y="127.9">SW</text>
<text x="219.7" y="130.4">SW</text>
<text x="224.3" y="127">D4</text>
<text x="224.4" y="129.5">E3</text>
<text x="200.2" y="137.2">A2</text>
<text x="200.2" y="132.1">E2</text>
<text x="204.2" y="133">VIN</text>
<text x="219.7" y="133">SW</text>
<text x="224.3" y="137.2">A4</text>
<text x="224.4" y="132.1">E4</text>
<text x="200.2" y="139.7">B1</text>
<text x="204.2" y="138">EN</text>
<text x="204.2" y="140.6">MODE</text>
<text x="217.6" y="138">VOUT</text>
<text x="220.1" y="143.1">FB</text>
<text x="224.3" y="142.2">A3</text>
<text x="72.5" y="148.6">1</text>
<text x="75.9" y="149.5">VDDQSNS</text>
<text x="90.9" y="149.5">VTT</text>
<text x="96.7" y="148.6">3</text>
<text x="200.2" y="144.8">A1</text>
<text x="200.2" y="149.9">B4</text>
<text x="204.2" y="145.7">PGOOD</text>
<text x="218.6" y="148.2">GND</text>
<text x="224.3" y="147.3">C1</text>
<text x="224.3" y="149.9">C2</text>
<text x="72.5" y="151.1">2</text>
<text x="75.9" y="152">VLDOIN</text>
<text x="87.2" y="152">VTTSNS</text>
<text x="96.7" y="151.1">5</text>
<text x="200.2" y="152.4">B2</text>
<text x="200.2" y="154.9">B3</text>
<text x="204.2" y="153.3">GND</text>
<text x="204.2" y="155.8">GND</text>
<text x="204.2" y="150.7">AGND</text>
<text x="218.6" y="150.7">GND</text>
<text x="218.6" y="153.3">GND</text>
<text x="218.6" y="155.8">GND</text>
<text x="224.3" y="152.4">C3</text>
<text x="224.3" y="154.9">C4</text>
<text x="72.5" y="156.2">7</text>
<text x="72.5" y="158.7">9</text>
<text x="75.9" y="157.1">S3</text>
<text x="75.9" y="159.6">S5</text>
<text x="87.4" y="159.6">VTTREF</text>
<text x="89.1" y="157.1">PGND</text>
<text x="96.7" y="156.2">4</text>
<text x="96.7" y="158.7">6</text>
<text x="72.1" y="166.4">10</text>
<text x="75.9" y="167.3">VDD</text>
<text x="90.3" y="167.3">GND</text>
<text x="90.3" y="164.7">GND</text>
<text x="96.2" y="166.4">11</text>
<text x="96.7" y="163.8">8</text>
</g>
<g font-size="1.8" fill="#6c71c4">
<text x="34.1" y="42.6">10V, X5R</text>
<text x="119.2" y="43.9">10V, X5R</text>
<text x="123" y="57.9">10V, X5R</text>
<text x="44.7" y="122.6">10V, X5R</text>
<text x="107.7" y="122.6">10V, X5R</text>
<text x="124.6" y="154.5">6.3V, X5R</text>
<text x="39.1" y="160.6">6.3V, X5R</text>
</g>
<g font-size="1.8" fill="#586e75">
<text x="171.8" y="50.8">PGOOD_P1.1V</text>
<text x="183.2" y="91.4">PGOOD_P1.1V</text>
<text x="180.9" y="99.1">PGOOD_P1.35V</text>
<text x="60" y="119.4">PGOOD_P1.1V</text>
<text x="183.2" y="137.2">PGOOD_P1.1V</text>
<text x="179.4" y="144.8">PGOOD_P3.3V</text>
<text x="53.9" y="156.2">PGOOD_P1.35V</text>
</g>
<g font-size="1.8" fill="#002b36">
<text x="27.9" y="83.4">G</text>
<text x="27.9" y="78.3">B</text>
<text x="27.9" y="88.5">R</text>
</g>
<text font-size=".5" fill="#002b36" x="138.5" y="50.4">Mounting</text>
</svg>
